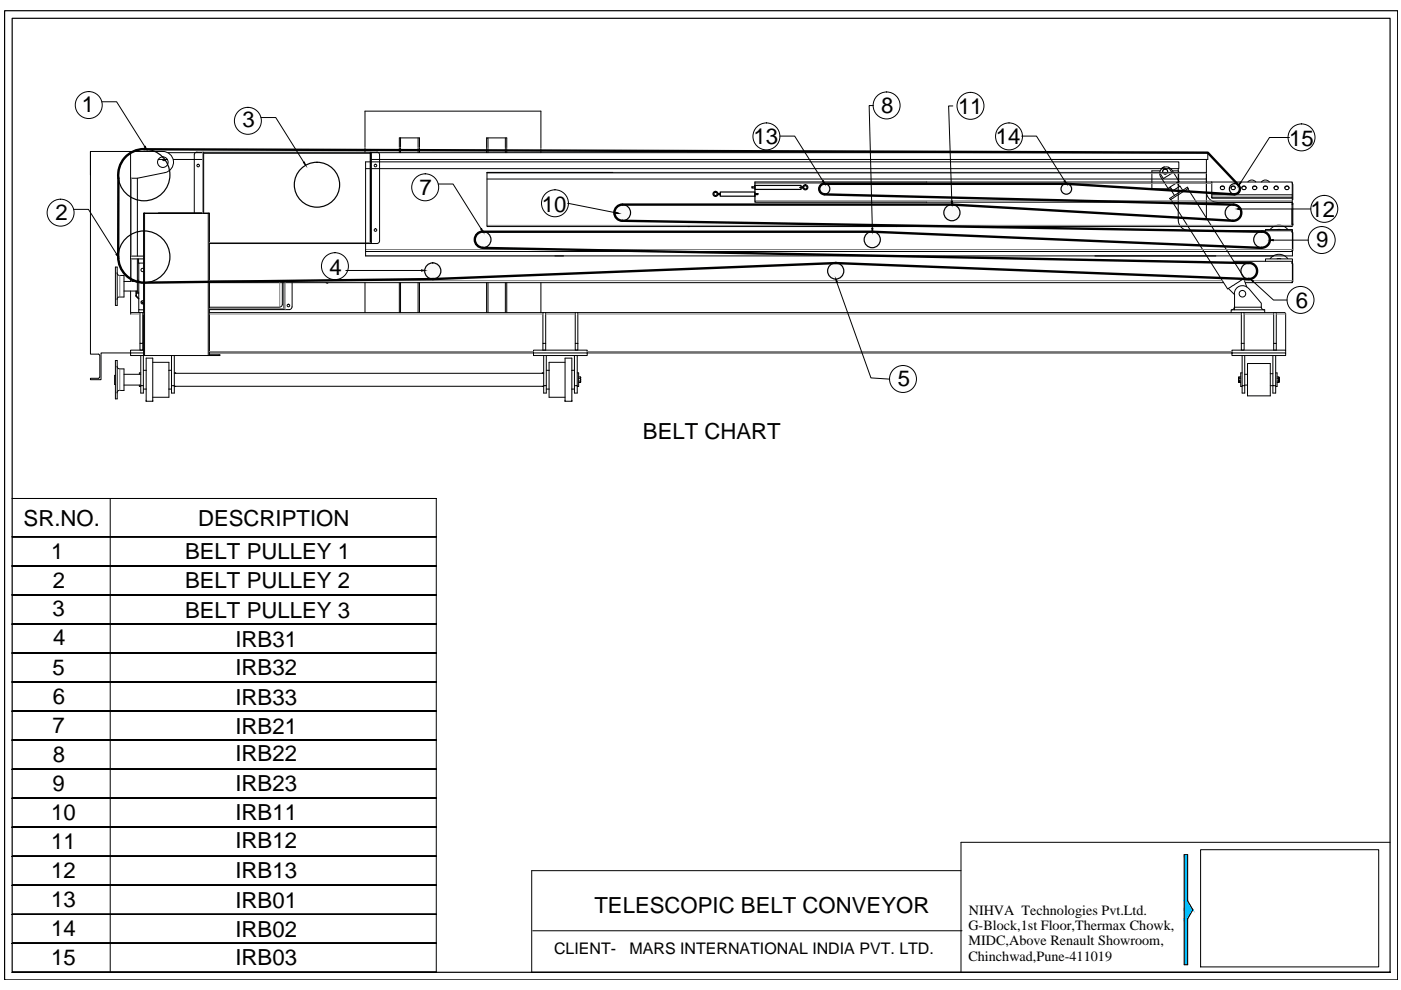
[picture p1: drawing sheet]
<svg xmlns="http://www.w3.org/2000/svg" width="297mm" height="210mm" viewBox="0 0 297 210" stroke-linecap="round" stroke-linejoin="round" font-family="sans-serif">
<!-- layer: 0 -->
<g fill="none" stroke="#000" stroke-width=".21">
<path d="M19.2 32.1v5M21.6 21.6h3.1l6 9.5M27.7 32.1h6.8M29.1 37.8v16.5M33.5 33.8h2M34.4 33.8l.4 .3 .4-.3M34.5 32.1a2.26 2.26 0 0 1 2.3 2.1 2.26 2.26 0 0 1-1.8 2.4l-5.9 1.2h-1.4M35.6 32.4h7.4M36.7 33.8h6.3M41.2 32.8v12.4M41.8 32.2l-.5 .3-.1 .3M41.8 32.3h36.7"/>
<path d="M43.1 32.5v12.7M55.3 24.9h3.2l5.9 9.5M77.4 31.2v-7.6h37.3v7.8M77.4 31.4v.9M77.5 35.8h172.4v-1.5h-172.4v20M78.6 32.5v-.2l-.1 .2h-35.4v-.2l.1 12.9M78.6 32.3h.1v19.3h-.1M78.7 32.4h177.4v1.4h-177.4M78.7 32.3h1.2M79.9 32.2l.3 .1 .3 .5M80.5 32.8v18.3M84.7 31.4v1"/>
<path d="M84.9 29.2h4v2.1M84.9 29.2h-.2v2M84.9 29.2v2M84.9 31.4v1M88.6 29.2v2.1M88.6 31.4v1M88.9 31.4v1M92.9 39h3.2l5.9 9.5M103.2 31.3v-2.1h.3v2.1M103.2 31.5v.9M103.3 36.6h152.5v1.4h-152.5M103.3 36.6v11.4h42.9"/>
<path d="M103.3 36.6h26.6M103.5 29.2h3.9v2.1M103.5 31.5v.9M107.1 29.2v2.1M107.1 31.5v.9M107.4 31.5v.9M114.7 31.5v.9M165.4 28.9h3.1l6 9.4M185.2 22.4h-.9l.7 26M196.5 38.6h60.4M202 22.5h-.9l.7 20.2M216.6 28.9h3.2l5.9 9.4"/>
<path d="M246 36.2h-1.8v3.8h4.1M246.3 35.8a1.43 1.43 0 0 1 2.2 .2l1.5 2.5-2.3 1.4-1.7-2.7-.1-.9zM246.9 35.4l-.7 .4M247.7 35.5l.8 1.2-.7 .5-1.1 .7-.8-1.3M248.1 39.7l.5 .8M248.6 36.2h1.3v2.1M249.6 38.7l.5 .9M249.8 35.8v10.8M249.9 38.5v.8M251.8 40l12 19-3.5 2.2-12.1-18.9M255.8 33.8v12.4M256.9 38.6h17.1v2.7"/>
<path d="M256.9 38.6v2.7M258.7 39.8l.3-.3a.45 .45 0 0 1 .6 .3M261 39.8l.2-.3a.45 .45 0 0 1 .7 .3M263.3 39.9l.3-.4h.4l.2 .4M265.6 39.9a.47 .47 0 0 1 .4-.4 .47 .47 0 0 1 .5 .4M266.2 38.6a1.08 1.08 0 0 0-1.6 0M267.8 39.9a.45 .45 0 0 1 .5-.4 .45 .45 0 0 1 .4 .4M269.1 38.6a1.08 1.08 0 0 0-1.6 0M270.1 39.9a.45 .45 0 0 1 .5-.4 .45 .45 0 0 1 .4 .4M272.4 39.9l.2-.4a.45 .45 0 0 1 .7 .4M273.1 29.2h.2h-4.1l-6.1 9.5M274 38.8l.1 .3"/>
<path d="M274.1 39.1v3.2M15.6 44.4h3.2l5.9 9.5M24.5 56.6h.3v8.2h-.3zM24.8 57.8l.3 .5 1.2 .1v4.6h-.9M26.3 59.7h2.8M27.7 54.3v-22.2h-8.5v43h1.7M27.7 54.3l-.1 5.4M27.7 54.3h2.7M27.7 54.9h2.7M29.1 59.4h.3M29.1 54.9v7.1h.3M29.4 54.9v.9"/>
<path d="M30.4 56.9a.36 .36 0 0 0-.5 .3 .36 .36 0 0 0 .5 .4M30.4 45.2h.2zM30.4 45.2v30.2h.2M30.4 55.8h-1v9.9h1M30.6 45.2h13.6h-13.6M30.6 45.2v30.2M43.1 45.2h-9.5M44.2 45.2h.2h-.2v30.2h-13.6M44.4 45.2v30.2h-.2M44.4 51.6h34.1M44.4 59.9h215M59.9 59.9v4.6"/>
<path d="M60.2 59.9v5.7a1.65 1.65 0 0 0 1.6-.2l.1-5.5M69.1 59.9l.4 .2M73.3 57.3h16.1M77.4 59.9v6.4M77.5 53.3h196.5M78.5 51.4l.1 .2v-19.1v18.9M78.7 51.6h1.2M80.5 51.1l-.3 .5h-.3M84.7 59.9v6.4M84.9 59.9v6.4M88.6 59.9v6.4M88.9 59.9v6.4"/>
<path d="M103.2 59.9v6.4M103.5 59.9v6.4M107.1 59.9v6.4M107.4 59.9v6.4M114.7 59.9v6.4M120.4 43.1l10.2 2M177.4 59.8l7.3 20.3 3.9 .3M248 42.1l3.7-2.4 .2 .2-3.7 2.4zM249.8 46.6a2.26 2.26 0 0 0 2.3 2.3M250.7 40.3l-.6-.8-1.6 1 .5 .9M252.1 48.9h21.9M255.8 40.6a2.26 2.26 0 0 0 2.2 2.3"/>
<path d="M256.9 41.3h17.1v.5h-17.1zM256.9 41.8v.2h17.1v-.2M258.1 42.9h15.8v5.1h-128.1M261.6 55.4h12.4M263.1 44.3h14.8M263.7 59.1l.6 1.7M265.6 59.6l4.4 4h2.9M268.3 55.4v-.5h5.7v.5M268.3 48.9v-.2h5.7v4.2M270 50.9h7.4M271.6 54.9h-.8M271.6 48.7h-.8"/>
<path d="M273 54.8a2.35 2.35 0 0 0-3.7 0M273 48.7a2.35 2.35 0 0 0-3.7 0M273.9 55.8l.1 .1M273.9 49.2l.1 .1M273.9 55.7l.2 .2M273.9 49.1l.2 .2v3.8l-.2 .2M273.9 42.9l.2 .3M273.9 44.3v3.2h.2M273.9 49.1v.1M273.9 53.2v.1M273.9 55.7v.1M273.9 59.8v.1"/>
<path d="M273.9 43.2h.2M273.9 43.4h.2M274 59.7l-.1 .1M274 53.1l-.1 .1M274 42v.9h-77.5M274 59.9h-10M274 53.3v1h-156.4M274 49.3v3.8M274 55.4v4.3M274.1 59.7l-.2 .2M274.1 42.3l-.1 .3M274.1 47.5v.2h-.2"/>
<path d="M274.1 47.7l-.2 .3M274.1 43.2v4.3M274.1 56v3.7M20.8 75.1l.4 .3-.1 4.5-.3 .3M24.5 79.6h-.2v1.9h.2M24.5 76.4h.3v8.2h-.3zM24.8 77.6l.3 .5 1.2 .1v4.6h-.9M25.4 62.9l-.3 .1-.3 .5M26.3 61.7h2.8M26.3 79.4h3.5M27.7 61.7v4.9l.3-.3h1.4M28.8 62.7l.1 .2"/>
<path d="M28.8 62.7h.1M28.8 61.7v1M28.9 62.7v.1M28.9 61.7v1M28.9 62.2h.5M29 62.9l.4 .5M29 62.9l.4 .4M29.4 65.7v.6h1M29.7 66.3v6.5h.6v-6.5M29.7 72.8v1.4h.6v-1.4M29.8 75.4v6.4h.6v-6.4M29.8 79.1h-.3v.3"/>
<path d="M30 64l.4 .4M30.4 78.5h.6M30.4 63.8a.36 .36 0 0 0-.5 .3 .36 .36 0 0 0 .5 .3l-.4-.5M30.4 74.8h-2.7v.6h2.7M30.4 74.2h-2.7v.6h-6.3v5.7h-2.2v-.3h1.7M31 78.5v4M31 78.5v-2.6h1.4v9.2M32.4 76.8h3.4v7.4h-3.4M35.8 78.5h.6M36.4 75.4v6.4h.6v-6.4M37 79.1h78.3M37 79.1h.3"/>
<path d="M44.4 75.2h2.1v.2h-2.1M44.4 65.1h14.9M44.4 65.6h15.8M44.4 74.8h68.7M44.4 66.3h70.7M46.5 75.2h.2v.2h-.2M59.9 64.5l-.3 .5-.3 .1M113.1 74.8h11.4v.6h-11.4zM113.1 74.8v-.6h11.4v.6h136.7M115.1 72.8h.6v1.4h-.6zM115.1 72.8v-6.5h.6v6.5M115.3 75.4v6.4h.5v-6.4"/>
<path d="M115.3 79.1h-.3M115.7 66.3h6.3M115.8 78.5h.6M116.4 78.5v4M119.8 76.8h-3.4v1.7M121.2 78.5h.6M121.8 75.4v6.4h.6v-6.4M122 72.8h.5v1.4h-.5zM122 72.8v-6.5h.5v6.5M122.4 79.1h.3v2.8h-.3M122.5 66.3h140.7M122.7 79.9h.4v.2v-.2"/>
<path d="M260.4 61.2l1.3 1.3M261 66.3v-.6h7.1v.6M261.2 74.8h11.4v.6h-11.4zM261.2 74.8v-.6h11.4v.6M261.7 65.1l-.3 .5-.3 .1M261.7 62.3v3.4M262.7 79.9l-.1 .6v-.5l.5-.1M263.2 66.3h.6v7.9h-.6zM263.2 72.8h.6M263.4 79.1h-.3v2.8h.3M263.4 75.4v6.4h.5v-6.4M263.8 66.3h6.2"/>
<path d="M263.9 79.4h.6M264.5 77.1h4.8v6.8h-4.8zM264.7 61.2a1.71 1.71 0 0 0-1.9-.5 1.71 1.71 0 0 0-1.1 1.6M264.8 61.2l2.6 3.1v.8h-5.7M267.4 65.1l.3 .5 .3 .1M269.3 79.2h.6M269.9 75.4v6.4h.6v-6.4M270 72.8h.6v1.4h-.6zM270 72.8v-6.5h.6v6.5M270.5 79.1h.3v2.8h-.3M270.6 66.3h1.7M270.8 79.9h.3l.1 .2"/>
<path d="M271.1 79.9l.1 .2M272.3 66.3l.3 .3v7.6M25.4 82.7l-.3 .1-.3 .5M26.3 81.6h3.5M29.5 81.6v.3h.3M29.8 81.8v1.5h.6v-1.5M30.4 82.5h.6M31 85.1h.1M31 85.1h1.4M31 82.5v2.6M32.4 85.1h.1M35.8 82.5h.6"/>
<path d="M36.4 81.8v1.5h.6v-1.5M37 81.9h78.3M37.3 81.9h-.3M115 81.9h.3M115.3 81.8v1.5h.5v-1.5M115.8 82.5h.6M116.4 82.5v1.7h3.4M119.8 85.1h.1M119.8 85.1v-9.2h1.4v9.2M119.8 85.1h1.4M121.2 85.1h.1M121.2 82.5h.6"/>
<path d="M121.8 81.8v1.5h.6v-1.5M122.7 80.8h.4M122.7 80.2h.4M123.1 80.1v.9zM123.1 81v.1h-.4M123.1 81v.1M123.1 81h.1M262.7 80.8l-.1-.3v.5l.1-.2h.4M262.7 81.1l-.1-.1 .1 .1h.4M262.7 80.2h.4M263.4 81.8v1.5h.5v-1.5M263.9 81.6h.6"/>
<path d="M269.3 81.8h.6v1.5h.6v-1.5M270.8 80.8h.3M270.8 80.2h.3M271.1 80.1l.1 .4zM271.2 81v-.5l-.1 .6h-.3M271.2 81l-.1 .1M271.2 81h.1M2.6 105.7h89.9v100.4h-89.9M2.6 113.8h89.9M23.4 105.7v100.4M2.6 120h89.9M2.6 126.1h89.9"/>
<path d="M2.6 132.3h89.9M2.6 138.5h89.9M2.6 144.6h89.9M2.6 150.8h89.9M2.6 156.9h89.9M2.6 163.1h89.9M2.6 169.2h89.9M2.6 175.4h89.9M294.7 178.6h-90.9v27.5M2.6 181.6h89.9M2.6 187.7h89.9M2.6 193.9h89.9"/>
<path d="M112.9 197.3h91.1M203.8 184.6h-91.1v21.5M251.1 181.2h.7v9.8l1.1 1.9-1.1 1.9v9.7h-.7zM254.6 180.2h37.7v24.8h-37.7zM2.6 200h89.9"/>
<circle cx="18.8" cy="22.3" r="2.86"/>
<circle cx="34.5" cy="34.4" r="1.12"/>
<circle cx="42" cy="35.1" r=".28"/>
<circle cx="52.6" cy="25.6" r="2.86"/>
<circle cx="79.6" cy="35.1" r=".28"/>
<circle cx="90.1" cy="39.7" r="2.86"/>
<circle cx="162.5" cy="28.9" r="2.86"/>
<circle cx="188" cy="22.4" r="2.86"/>
<circle cx="205.8" cy="22.4" r="2.86"/>
<circle cx="213.9" cy="28.9" r="2.86"/>
<circle cx="247" cy="36.4" r=".53"/>
<circle cx="259.2" cy="39.8" r=".42"/>
<circle cx="261.5" cy="39.8" r=".42"/>
<circle cx="263.7" cy="39.8" r=".42"/>
<circle cx="266" cy="39.8" r=".42"/>
<circle cx="268.3" cy="39.8" r=".42"/>
<circle cx="270.6" cy="39.8" r=".41"/>
<circle cx="272.8" cy="39.8" r=".42"/>
<circle cx="275.9" cy="29.1" r="2.86"/>
<circle cx="12.8" cy="45.1" r="2.86"/>
<circle cx="71" cy="56.4" r="2.86"/>
<circle cx="79.6" cy="48.8" r=".28"/>
<circle cx="117.7" cy="43.1" r="2.86"/>
<circle cx="280.2" cy="50.9" r="2.86"/>
<circle cx="280.8" cy="44.3" r="2.86"/>
<circle cx="61.2" cy="64.8" r=".28"/>
<circle cx="263.4" cy="62.3" r=".7"/>
<circle cx="275.7" cy="63.6" r="2.86"/>
<circle cx="191.5" cy="80.4" r="2.86"/>
</g>
<g fill="#fafafa" stroke="#fafafa" stroke-width=".21">
<path d="M91.2 55.9h1.1z"/>
<path d="M176.7 55.9h1z"/>
<path d="M264.3 55.9h1z"/>
<path d="M264.2 59.1h1.1z"/>
<path d="M101.9 49.2h1z"/>
<path d="M184.4 49.2h1.1z"/>
<path d="M267 49.2h1.1z"/>
<path d="M101.9 52.5h1z"/>
<path d="M184.4 52.5h1.1z"/>
<path d="M266.5 52.2h2.1l-.5 .3z"/>
<path d="M131.5 43.5h1z"/>
<path d="M201.3 43.5h1.1z"/>
<path d="M261 43.5h1z"/>
<path d="M131.5 46.7h1z"/>
<path d="M201.3 46.7h1.1z"/>
<path d="M260.5 46.5h2l-.5 .2z"/>
<path d="M174.4 39.1h.9z"/>
<path d="M225.6 39.1h.9z"/>
<path d="M261.4 39.1h.9z"/>
<path d="M174.4 41.1h.9z"/>
<path d="M225.6 41.1h.9z"/>
<path d="M261 40.9h1.6l-.3 .2z"/>
<path d="M263.8 56.1h2l-1.5-.2zM264.3 55.9h1l.5 .2z"/>
<path d="M176.2 56.1h2l-1.5-.2zM176.7 55.9h1l.5 .2z"/>
<path d="M90.8 56.1h2l-1.6-.2zM91.2 55.9h1.1l.5 .2z"/>
<path d="M263.4 56.5h2.8l-2.4-.4zM263.8 56.1h2l.4 .4z"/>
<path d="M175.8 56.5h2.8l-2.4-.4zM176.2 56.1h2l.4 .4z"/>
<path d="M90.4 56.5h2.7l-2.3-.4zM90.8 56.1h2l.3 .4z"/>
<path d="M263.4 56.5l-.2 .5h3.2zM263.4 56.5h2.8l.2 .5z"/>
<path d="M175.8 56.5l-.2 .5h3.2zM175.8 56.5h2.8l.2 .5z"/>
<path d="M90.4 56.5l-.3 .5h3.3zM90.4 56.5h2.7l.3 .5z"/>
<path d="M263.2 57l-.1 .5h3.4zM263.2 57h3.2l.1 .5z"/>
<path d="M175.6 57l-.1 .5h3.4zM175.6 57h3.2l.1 .5z"/>
<path d="M90.1 57l-.1 .5h3.5zM90.1 57h3.3l.1 .5z"/>
<path d="M263.1 57.5v.1h3.4zM263.1 57.5h3.4v.1z"/>
<path d="M263.1 57.6v.2h3.4zM263.1 57.6h3.4v.2z"/>
<path d="M175.5 57.5l.1 .5h3.2zM175.5 57.5h3.4l-.1 .5z"/>
<path d="M90 57.5l.1 .5h3.3zM90 57.5h3.5l-.1 .5z"/>
<path d="M263.1 57.8l.2 .2h3.1zM263.1 57.8h3.4l-.1 .2z"/>
<path d="M175.6 58l.2 .5h2.8zM175.6 58h3.2l-.2 .5z"/>
<path d="M90.1 58l.3 .5h2.7zM90.1 58h3.3l-.3 .5z"/>
<path d="M263.3 58l.3 .5h2.6zM263.3 58h3.1l-.2 .5z"/>
<path d="M263.6 58.5l.2 .3h2.1zM263.6 58.5h2.6l-.3 .3z"/>
<path d="M175.8 58.5l.4 .4h2zM175.8 58.5h2.8l-.4 .4z"/>
<path d="M90.4 58.5l.4 .4h2zM90.4 58.5h2.7l-.3 .4z"/>
<path d="M263.8 58.8l2 .1zM263.8 58.8h2.1z"/>
<path d="M263.8 58.9l.4 .2h1.1zM263.8 58.9h2l-.5 .2z"/>
<path d="M176.2 58.9l.5 .2h1zM176.2 58.9h2l-.5 .2z"/>
<path d="M90.8 58.9l.4 .2h1.1zM90.8 58.9h2l-.5 .2z"/>
<path d="M264.2 59.1h1.1zM264.3 59.1h1z"/>
<path d="M176.7 59.1h1zM176.7 59.1l.5 .1z"/>
<path d="M91.2 59.1l.6 .1zM91.2 59.1h1.1z"/>
<path d="M266.5 49.5h2.1l-1.6-.3zM267 49.2h1.1l.5 .3z"/>
<path d="M184 49.5h2l-1.6-.3zM184.4 49.2h1.1l.5 .3z"/>
<path d="M101.4 49.5h2l-1.5-.3zM101.9 49.2h1l.5 .3z"/>
<path d="M266.5 49.5l-.3 .4h2.7zM266.5 49.5h2.1l.3 .4z"/>
<path d="M184 49.5l-.4 .4h2.8zM184 49.5h2l.4 .4z"/>
<path d="M101.4 49.5l-.4 .4h2.8zM101.4 49.5h2l.4 .4z"/>
<path d="M266.2 49.9l-.3 .4h3.3zM266.2 49.9h2.7l.3 .4z"/>
<path d="M183.6 49.9l-.3 .4h3.3zM183.6 49.9h2.8l.2 .4z"/>
<path d="M101 49.9l-.2 .4h3.2zM101 49.9h2.8l.2 .4z"/>
<path d="M265.9 50.3v.5h3.4zM265.9 50.3h3.3l.1 .5z"/>
<path d="M183.3 50.3v.5h3.4zM183.3 50.3h3.3l.1 .5z"/>
<path d="M100.8 50.3l-.1 .5h3.4zM100.8 50.3h3.2l.1 .5z"/>
<path d="M265.9 50.8v.6h3.3zM265.9 50.8h3.4l-.1 .6z"/>
<path d="M183.3 50.8v.6h3.3zM183.3 50.8h3.4l-.1 .6z"/>
<path d="M100.7 50.8l.1 .6h3.2zM100.7 50.8h3.4l-.1 .6z"/>
<path d="M265.9 51.4l.3 .4h2.7zM265.9 51.4h3.3l-.3 .4z"/>
<path d="M183.3 51.4l.3 .4h2.8zM183.3 51.4h3.3l-.2 .4z"/>
<path d="M100.8 51.4l.2 .4h2.8zM100.8 51.4h3.2l-.2 .4z"/>
<path d="M266.2 51.8l.3 .4h2.1zM266.2 51.8h2.7l-.3 .4z"/>
<path d="M183.6 51.8l.4 .4h2zM183.6 51.8h2.8l-.4 .4z"/>
<path d="M101 51.8l.4 .4h2zM101 51.8h2.8l-.4 .4z"/>
<path d="M266.5 52.2l.5 .3h1.1zM267 52.5h1.1z"/>
<path d="M184 52.2l.4 .3h1.1zM184 52.2h2l-.5 .3z"/>
<path d="M101.4 52.2l.5 .3h1zM101.4 52.2h2l-.5 .3z"/>
<path d="M260.5 43.7h2l-1.5-.2zM261 43.5h1l.5 .2z"/>
<path d="M200.8 43.7h2l-1.5-.2zM201.3 43.5h1.1l.4 .2z"/>
<path d="M131 43.7h2l-1.5-.2zM131.5 43.5h1l.5 .2z"/>
<path d="M260.1 44.1h2.8l-2.4-.4zM260.5 43.7h2l.4 .4z"/>
<path d="M200.4 44.1h2.8l-2.4-.4zM200.8 43.7h2l.4 .4z"/>
<path d="M131 43.7l-.4 .4h2.8zM131 43.7h2l.4 .4z"/>
<path d="M260.1 44.1l-.2 .5h3.2zM260.1 44.1h2.8l.2 .5z"/>
<path d="M200.4 44.1l-.2 .5h3.3zM200.4 44.1h2.8l.3 .5z"/>
<path d="M130.6 44.1l-.2 .5h3.2zM130.6 44.1h2.8l.2 .5z"/>
<path d="M259.9 44.6l-.1 .5h3.4zM259.9 44.6h3.2l.1 .5z"/>
<path d="M200.2 44.6l-.1 .5h3.4zM200.2 44.6h3.3v.5z"/>
<path d="M130.4 44.6l-.1 .5h3.4zM130.4 44.6h3.2l.1 .5z"/>
<path d="M259.8 45.1l.1 .5h3.2zM259.8 45.1h3.4l-.1 .5z"/>
<path d="M200.1 45.1l.1 .5h3.3zM200.1 45.1h3.4v.5z"/>
<path d="M130.3 45.1l.1 .5h3.2zM130.3 45.1h3.4l-.1 .5z"/>
<path d="M259.9 45.6l.2 .5h2.8zM259.9 45.6h3.2l-.2 .5z"/>
<path d="M200.2 45.6l.2 .5h2.8zM200.2 45.6h3.3l-.3 .5z"/>
<path d="M130.4 45.6l.2 .5h2.8zM130.4 45.6h3.2l-.2 .5z"/>
<path d="M260.1 46.1l.4 .4h2zM260.1 46.1h2.8l-.4 .4z"/>
<path d="M200.4 46.1l.4 .4h2zM200.4 46.1h2.8l-.4 .4z"/>
<path d="M130.6 46.1l.4 .4h2zM130.6 46.1h2.8l-.4 .4z"/>
<path d="M260.5 46.5l.5 .2h1zM261 46.7h1z"/>
<path d="M200.8 46.5l.5 .2h1.1zM200.8 46.5h2l-.4 .2z"/>
<path d="M131 46.5l.5 .2h1zM131 46.5h2l-.5 .2z"/>
<path d="M261 39.3h1.6l-1.2-.2zM261.4 39.1h.9l.3 .2z"/>
<path d="M225.3 39.3h1.6l-1.3-.2zM225.6 39.1h.9l.4 .2z"/>
<path d="M174 39.3h1.6l-1.2-.2zM174.4 39.1h.9l.3 .2z"/>
<path d="M261 39.3l-.1 .1h1.8zM261 39.3h1.6l.1 .1z"/>
<path d="M261.5 39.4h1.2zM261.5 39.4h1.2z"/>
<path d="M260.9 39.4h.4zM260.9 39.4h.5z"/>
<path d="M261.6 39.4l1.1 .1zM261.6 39.4l1.1 .1z"/>
<path d="M260.9 39.5h.3zM260.9 39.4h.4z"/>
<path d="M261.7 39.5h1.1zM261.7 39.5h1.1z"/>
<path d="M260.8 39.5h.4zM260.9 39.5h.3z"/>
<path d="M261.8 39.5l1 .1zM261.8 39.5l1 .1z"/>
<path d="M260.8 39.5l.3 .1zM260.8 39.5h.4z"/>
<path d="M261.8 39.6l1 .1zM261.8 39.6l1 .1z"/>
<path d="M260.7 39.7h.4zM260.8 39.6l.3 .1z"/>
<path d="M225.3 39.3l-.3 .4h2.2zM225.3 39.3h1.6l.3 .4z"/>
<path d="M174 39.3l-.2 .4h2.1zM174 39.3h1.6l.3 .4z"/>
<path d="M261.9 39.7h.9zM261.9 39.7h.9z"/>
<path d="M260.7 39.7h.3zM260.7 39.7h.4z"/>
<path d="M261.9 39.7l1 .1zM261.9 39.7l1 .1z"/>
<path d="M260.7 39.7l.3 .1zM260.7 39.7l.3 .1z"/>
<path d="M260.7 39.8h.3zM260.7 39.8h.3z"/>
<path d="M260.7 39.8l.3 .1zM260.7 39.8l.3 .1z"/>
<path d="M261.9 39.8l1 .1zM261.9 39.8l1 .1z"/>
<path d="M261.9 39.9h1zM261.9 39.9h1z"/>
<path d="M260.7 39.9h.3zM260.7 39.9h.3z"/>
<path d="M261.9 40h1zM261.9 39.9l1 .1z"/>
<path d="M260.7 39.9l.4 .1zM260.7 39.9l.4 .1z"/>
<path d="M261.8 40.1h1.1zM261.9 40l1 .1z"/>
<path d="M260.7 40l.4 .1zM260.7 40l.4 .1z"/>
<path d="M261.8 40.1h1.1zM261.8 40.1h1.1z"/>
<path d="M260.6 40.1h.5zM260.6 40.1h.5z"/>
<path d="M225 39.7v.4h2.2zM225 39.7h2.2v.4z"/>
<path d="M173.8 39.7l-.1 .4h2.3zM173.8 39.7h2.1l.1 .4z"/>
<path d="M261.8 40.1l1.1 .1zM261.8 40.1l1.1 .1z"/>
<path d="M260.6 40.1l.6 .1zM260.6 40.1l.6 .1z"/>
<path d="M261.7 40.2h1.2zM261.7 40.2h1.2z"/>
<path d="M260.7 40.2h.6zM260.7 40.2h.6z"/>
<path d="M261.6 40.2h1.3zM261.7 40.2h1.2z"/>
<path d="M260.7 40.2h.7zM260.7 40.2h.7z"/>
<path d="M261.5 40.2h1.4zM261.6 40.2h1.3z"/>
<path d="M260.7 40.2h.8zM260.7 40.2h.8z"/>
<path d="M260.7 40.2v.3h2.1zM260.7 40.2h2.2l-.1 .3z"/>
<path d="M225 40.1v.4h2.2zM225 40.1h2.2v.4z"/>
<path d="M173.7 40.1l.1 .4h2.1zM173.7 40.1h2.3l-.1 .4z"/>
<path d="M260.7 40.5l.3 .4h1.6zM260.7 40.5h2.1l-.2 .4z"/>
<path d="M225 40.5l.3 .4h1.6zM225 40.5h2.2l-.3 .4z"/>
<path d="M173.8 40.5l.2 .4h1.6zM173.8 40.5h2.1l-.3 .4z"/>
<path d="M261 40.9l.4 .2h.9zM261.4 41.1h.9z"/>
<path d="M225.3 40.9l.3 .2h.9zM225.3 40.9h1.6l-.4 .2z"/>
<path d="M174 40.9l.4 .2h.9zM174 40.9h1.6l-.3 .2z"/>
</g>
<g fill="none" stroke="#808080" stroke-width=".21">
<path d="M27.9 37.8v16.5M43 32.3v12.9M103.3 36.7h152.5M160.1 38.9h96.8M265.8 38.6h-.8M268.7 38.6h-.8M25.4 58.4v4.6M27.9 54.9v4.8M44.4 51.4h34.1M44.4 59.5h214.8M59.3 59.9v5.2M60.5 59.9v5.7"/>
<path d="M77.5 52.9h196.5M103.3 47.8h170.6M160.1 42.6h113.9M263.9 59.5h10.1M25.4 78.2v4.6M27.7 66.6h2M30.3 66.6h.1M44.4 65.4h15.8M44.4 74.5h68.7M44.4 66.6h70.7M115.7 66.6h6.3M122.5 66.6h140.7"/>
<path d="M124.5 74.5h136.7M263.8 66.6h6.2M270.6 66.6h2"/>
</g>
<g fill="none" stroke="#000" stroke-width=".25">
<path d="M1 2.3h295.3v205.5h-295.3zM2.6 3.9h292.1v202.2h-292.1zM160.1 39.3h9.7v.9h-9.7zM160.1 39.6h-.7v.3h.7M169.5 39.7h.3M169.8 39.6h.5v.3h-.5M196.5 38.6h-36.4v4.3h36.4M77.5 54.3h42M152.3 41h.4v.3h-.4zM152.7 40.7h7.4v.9h-7.4zM160.1 41h.6v.3h-.6M190 48h.1"/>
<path d="M232.2 54.3h25.6M112.7 206.1h182"/>
<circle cx="30.5" cy="37.1" r="5.5"/>
<circle cx="67.2" cy="39.2" r="4.8"/>
<circle cx="170.8" cy="39.7" r=".53"/>
<circle cx="170.8" cy="39.7" r=".36"/>
<circle cx="30.5" cy="54.4" r="5.5"/>
<circle cx="91.8" cy="57.5" r="1.71"/>
<circle cx="102.4" cy="50.8" r="1.71"/>
<circle cx="132" cy="45.1" r="1.71"/>
<circle cx="151.7" cy="41.1" r=".36"/>
<circle cx="151.7" cy="41.1" r=".53"/>
<circle cx="174.8" cy="40.1" r="1.12"/>
<circle cx="177.2" cy="57.5" r="1.71"/>
<circle cx="184.9" cy="50.8" r="1.71"/>
<circle cx="201.8" cy="45.1" r="1.71"/>
<circle cx="226.1" cy="40.1" r="1.12"/>
<circle cx="261.5" cy="45.1" r="1.71"/>
<circle cx="261.8" cy="40.1" r="1.12"/>
<circle cx="264.8" cy="57.5" r="1.71"/>
<circle cx="267.5" cy="50.8" r="1.71"/>
</g>
<g fill="none" stroke="#000" stroke-width=".51">
<path d="M30.6 31.6a5.5 5.5 0 0 0-5.5 6.2v16.7M30.6 31.7l225.5 .7 6.5 6.9M174.8 38.9a1.12 1.12 0 0 0-1.1 1.1 1.12 1.12 0 0 0 1.1 1.2M174.8 39h51.3M226.1 38.9l35.6 2.3M262.6 39.3a1.12 1.12 0 0 1 .2 1.2 1.12 1.12 0 0 1-1.1 .7M25.1 54.4a5.5 5.5 0 0 0 5.5 5.5l61.2-.7 85.5-3.5M102.4 49.1h82.6M102.4 52.6l162.4 3.2M102.4 49.1a1.71 1.71 0 0 0-1.7 1.7 1.71 1.71 0 0 0 1.6 1.7M174.8 41.2l86.7 2.2a1.71 1.71 0 0 1 1.7 1.8 1.71 1.71 0 0 1-1.8 1.6M184.9 49.1h.1"/>
<path d="M185 49.1l82.5 3.5M201.8 43.4h.2M261.4 46.8l-59.6-3.4h-69.8a1.71 1.71 0 0 0-1.7 1.7 1.71 1.71 0 0 0 1.6 1.7l135.7 2.3M264.8 55.7a1.71 1.71 0 0 1 1.7 1.8 1.71 1.71 0 0 1-1.8 1.7l-87.4-3.4M267.5 49.1a1.71 1.71 0 0 1 1.7 1.8 1.71 1.71 0 0 1-1.7 1.6"/>
</g>
<g fill="#00bfff" stroke="#00bfff" stroke-width=".21">
<path d="M251.1 181.2v9.8h.7zM251.1 181.2h.7v9.8z"/>
<path d="M251.1 191v1.9h1.8zM251.1 191h.7l1.1 1.9z"/>
<path d="M251.1 192.9v1.9h.7zM251.1 192.9h1.8l-1.1 1.9z"/>
<path d="M251.1 194.8v9.7h.7zM251.1 194.8h.7v9.7z"/>
</g>
<g fill="#000" stroke="#000" stroke-width=".21">
<path d="M30.6 31.1l.2-.1 .3 .7zM64.3 34.5l.2-.1 .3 .6zM174.4 38.4l.2-.1 .2 .7zM225.6 38.4l.2-.1 .3 .7zM263 38.6l.1 .1-.4 .6zM24.6 54l.2-.2 .3 .7zM89.4 57.2l.7 .1-.7 .2zM101.9 48.6l.2-.1 .3 .6zM130.6 45l.6 .2h-.7zM177.2 59.2l.3 .6-.2 .1zM184.8 48.4h.3l-.1 .7zM201.7 42.7h.2l-.1 .7z"/>
<path d="M262.3 44.3l.8-.1v.2zM265.1 59.2l.6 .3-.1 .2zM269.3 50.9l.7-.1v.2z"/>
</g>
<g font-size="4.7">
<text x="17.4" y="23.7">1</text>
<text x="186.9" y="23.9">8</text>
<text x="51.4" y="27">3</text>
<text x="203.1" y="24.2">11</text>
<text x="159.7" y="30.6">13</text>
<text x="211.1" y="30.6">14</text>
<text x="273.3" y="30.9">15</text>
<text x="88.9" y="41.3">7</text>
<text x="11.8" y="46.6">2</text>
<text x="114.9" y="44.9">10</text>
<text x="277.8" y="46">12</text>
<text x="279" y="52.3">9</text>
<text x="69.9" y="58.3">4</text>
<text x="274.7" y="65.3">6</text>
<text x="190.4" y="81.9">5</text>
<text x="136.3" y="93">BELT CHART</text>
<text x="5" y="111.6">SR.NO.</text>
<text x="42" y="111.5">DESCRIPTION</text>
<text x="10.8" y="118.4">1</text>
<text x="39.2" y="118.4">BELT PULLEY 1</text>
<text x="11.2" y="124.6">2</text>
<text x="39.2" y="124.6">BELT PULLEY 2</text>
<text x="11.1" y="130.7">3</text>
<text x="39.2" y="131.1">BELT PULLEY 3</text>
<text x="11.3" y="136.8">4</text>
<text x="49.9" y="137.3">IRB31</text>
<text x="11.1" y="143">5</text>
<text x="49.9" y="143.2">IRB32</text>
<text x="11.2" y="149.2">6</text>
<text x="49.9" y="149.5">IRB33</text>
<text x="11.1" y="155.3">7</text>
<text x="49.9" y="155.6">IRB21</text>
<text x="11.2" y="161.5">8</text>
<text x="49.9" y="161.3">IRB22</text>
<text x="11.1" y="167.7">9</text>
<text x="49.9" y="167.8">IRB23</text>
<text x="10.8" y="173.8">10</text>
<text x="49.9" y="173.9">IRB11</text>
<text x="10.8" y="180">11</text>
<text x="49.9" y="179.8">IRB12</text>
<text x="10.8" y="186.1">12</text>
<text x="49.9" y="186.3">IRB13</text>
<text x="10.8" y="192.3">13</text>
<text x="49.9" y="192.5">IRB01</text>
<text x="126" y="193.6">TELESCOPIC BELT CONVEYOR</text>
<text x="10.8" y="198.4">14</text>
<text x="49.9" y="198.6">IRB02</text>
<text x="10.8" y="204.6">15</text>
<text x="49.9" y="204.5">IRB03</text>
</g>
<g font-size="3.4">
<text x="117.5" y="202.3">CLIENT-</text>
<text x="133.5" y="202.3">MARS INTERNATIONAL INDIA PVT. LTD.</text>
</g>
<g font-size="3">
<text x="205.3" y="197.2">G-Block,1st Floor,Thermax Chowk,</text>
<text x="205.4" y="194">NIHVA Technologies Pvt.Ltd.</text>
<text x="205.3" y="203.7">Chinchwad,Pune-411019</text>
<text x="205.4" y="200.4">MIDC,Above Renault Showroom,</text>
</g>
</svg>
